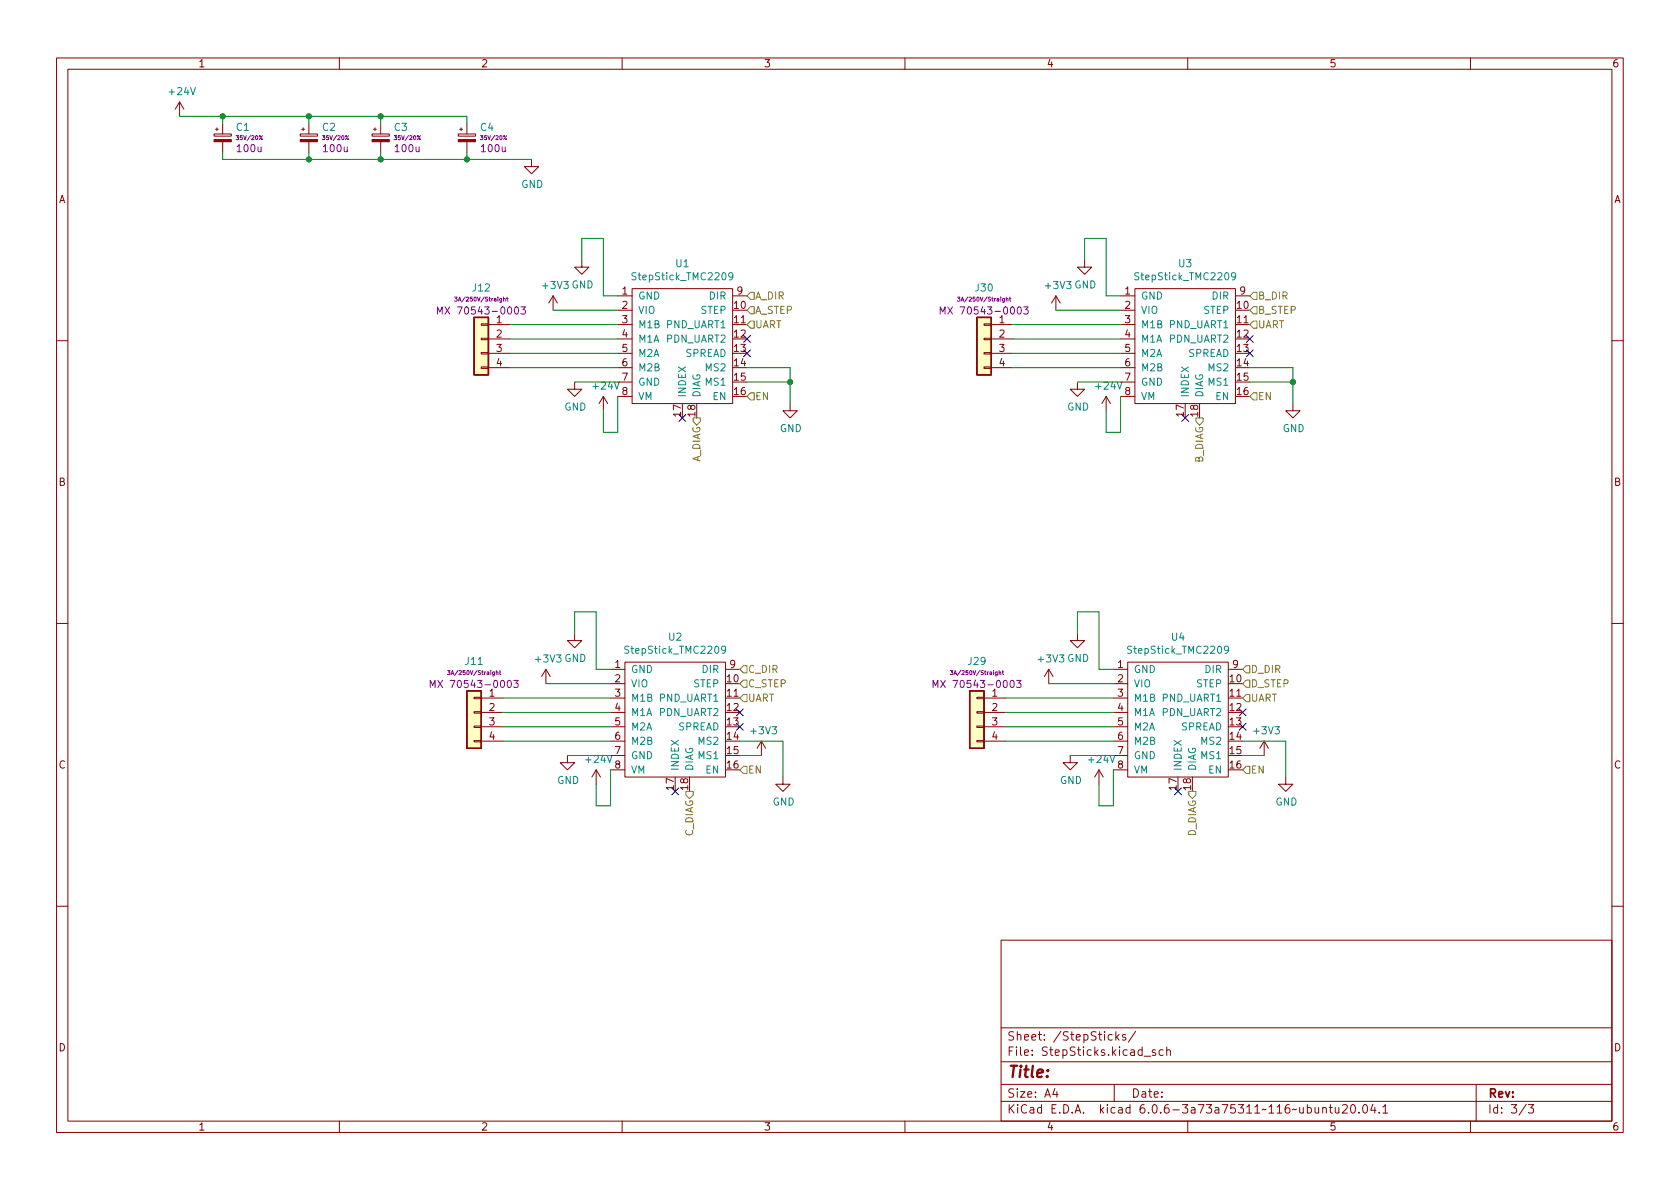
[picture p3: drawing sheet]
<svg xmlns="http://www.w3.org/2000/svg" width="297mm" height="210mm" viewBox="0 0 297 210" stroke-linecap="round" stroke-linejoin="round" font-family="sans-serif">
<g fill="none" stroke="#840000" stroke-width=".18">
<path d="M10 10.2h277v190.1h-277zM12 12.2h273v186.1h-273zM31.7 18l-.7 1.3M31.7 18v2.6M31.7 18l.8 1.3M60 10.2v2M110 10.2v2M160 10.2v2M210 10.2v2M260 10.2v2M37.8 23.7h3.1v.4h-3.1zM38.1 22.9h.5"/>
<path d="M38.4 22.6v.5M39.4 21.8v1.9M39.4 25.1v1.8M53.1 23.7h3v.4h-3zM53.3 22.9h.5M53.6 22.6v.5M54.6 21.8v1.9M54.6 25.1v1.8M65.8 23.7h3v.4h-3zM66 22.9h.5M66.3 22.6v.5M67.3 21.8v1.9"/>
<path d="M67.3 25.1v1.8M81 23.7h3.1v.4h-3.1zM81.3 22.9h.5M81.5 22.6v.5M82.5 21.8v1.9M82.5 25.1v1.8M94 28.2v1.3h1.2l-1.2 1.2-1.3-1.2h1.3M85.1 59.8h1.3v.3h-1.3zM85.1 57.3h1.3v.2h-1.3zM86.4 57.4h3.8M86.4 59.9h3.8M97.8 52.3l-.8 1.3"/>
<path d="M97.8 52.3v2.6M97.8 52.3l.8 1.3M102.9 46v1.2h1.2l-1.2 1.3-1.3-1.3h1.3M109.2 57.4h2.6M109.2 59.9h2.6M109.2 52.3h2.6M109.2 54.9h2.6M111.8 51h17.7v20.4h-17.7zM129.5 57.4h2.6M129.5 52.3h2.6M174 59.8h1.3v.3h-1.3zM174 57.3h1.3v.2h-1.3z"/>
<path d="M175.3 57.4h3.8M175.3 59.9h3.8M186.7 52.3l-.8 1.3M186.7 52.3v2.6M186.7 52.3l.8 1.3M191.8 46v1.2h1.2l-1.2 1.3-1.3-1.3h1.3M198.1 57.4h2.6M198.1 59.9h2.6M198.1 52.3h2.6M198.1 54.9h2.6M200.7 51h17.7v20.4h-17.7zM218.4 57.4h2.6"/>
<path d="M218.4 52.3h2.6M10 60.2h2M85.1 64.9h1.3v.2h-1.3zM85.1 62.4h1.3v.2h-1.3zM86.4 62.5h3.8M86.4 65h3.8M101.6 67.6v1.2h1.3l-1.3 1.3-1.3-1.3h1.3M106.7 70.1l-.8 1.3M106.7 70.1v2.5M106.7 70.1l.7 1.3M109.2 62.5h2.6M109.2 65h2.6"/>
<path d="M109.2 67.6h2.6M109.2 70.1h2.6M139.7 71.4v1.2h1.3l-1.3 1.3-1.3-1.3h1.3M174 64.9h1.3v.2h-1.3zM174 62.4h1.3v.2h-1.3zM175.3 62.5h3.8M175.3 65h3.8M190.5 67.6v1.2h1.3l-1.3 1.3-1.3-1.3h1.3M195.6 70.1l-.8 1.3M195.6 70.1v2.5M195.6 70.1l.7 1.3M198.1 62.5h2.6"/>
<path d="M198.1 65h2.6M198.1 67.6h2.6M198.1 70.1h2.6M228.6 71.4v1.2h1.3l-1.3 1.3-1.3-1.3h1.3M285 60.2h2M10 110.2h2M96.5 118.4l-.7 1.2M96.5 118.4v2.5M96.5 118.4l.8 1.2M101.6 112v1.3h1.3l-1.3 1.2-1.3-1.2h1.3M107.9 118.4h2.6M110.5 117.1h17.8v20.3h-17.8z"/>
<path d="M128.3 118.4h2.5M185.4 118.4l-.7 1.2M185.4 118.4v2.5M185.4 118.4l.8 1.2M190.5 112v1.3h1.3l-1.3 1.2-1.3-1.2h1.3M196.8 118.4h2.6M199.4 117.1h17.8v20.3h-17.8zM217.2 118.4h2.5M285 110.2h2M83.8 130.9h1.3v.3h-1.3zM83.8 128.4h1.3v.2h-1.3zM83.8 125.9h1.3v.2h-1.3z"/>
<path d="M83.8 123.3h1.3v.3h-1.3zM85.1 123.4h3.8M85.1 126h3.8M85.1 128.5h3.8M85.1 131.1h3.8M100.3 133.6v1.3h1.3l-1.3 1.2-1.2-1.2h1.2M105.4 136.1l-.8 1.3M105.4 136.1v2.6M105.4 136.1l.8 1.3M107.9 123.4h2.6M107.9 120.9h2.6M107.9 126h2.6"/>
<path d="M107.9 128.5h2.6M107.9 131.1h2.6M107.9 133.6h2.6M107.9 136.1h2.6M128.3 123.4h2.5M134.6 131.1l-.7 1.2M134.6 131.1v2.5M134.6 131.1l.8 1.2M138.4 137.4v1.3h1.3l-1.3 1.2-1.2-1.2h1.2M172.7 130.9h1.3v.3h-1.3zM172.7 128.4h1.3v.2h-1.3zM172.7 125.9h1.3v.2h-1.3z"/>
<path d="M172.7 123.3h1.3v.3h-1.3zM174 123.4h3.8M174 126h3.8M174 128.5h3.8M174 131.1h3.8M189.2 133.6v1.3h1.3l-1.3 1.2-1.2-1.2h1.2M194.3 136.1l-.8 1.3M194.3 136.1v2.6M194.3 136.1l.8 1.3M196.8 123.4h2.6M196.8 120.9h2.6M196.8 126h2.6"/>
<path d="M196.8 128.5h2.6M196.8 131.1h2.6M196.8 133.6h2.6M196.8 136.1h2.6M217.2 123.4h2.5M223.5 131.1l-.7 1.2M223.5 131.1v2.5M223.5 131.1l.8 1.2M227.3 137.4v1.3h1.3l-1.3 1.2-1.2-1.2h1.2M10 160.2h2M177 166.3h108v32h-108zM285 160.2h2"/>
<path d="M60 198.3v2M110 198.3v2M160 198.3v2M177 194.8h108M177 191.8h108M177 187.8h108M177 181.8h108M186.5 192.5l-.4 1h1M186.9 193v1M196.6 183l-.4-.1-.3 .3v.4l.2 .3h.5M197 191.8v3M197.3 182.4v1.5"/>
<path d="M197.4 183.4l.5 .5M197.9 182.9l-.6 .6M199 183l-.4-.1-.2 .2 .1 .3 .5 .1v.4h-.6M200.8 182.4l-1.3 1.9M202.3 186.8h1.1M204.3 185.7l-.4-.1-.2 .2 .1 .3 .5 .1v.4h-.6M205.6 185.7l-.4-.1-.3 .3v.4l.2 .3h.5M206.3 185.8l.2-.2 .4 .1v.9M206.3 185.1v1.5M210 198.3v2M233.9 196l.2-.2 .3 .1 .1 .9M233.9 195.8v1"/>
<path d="M235 195.8h.6M235.2 195.3v1.3l.4 .2M236.1 195.8v1h.4l.2-.1M236.7 195.8v1M237.4 195.5l.5-.2 .2 .2 .1 .3-.9 1h.9M239 195.4l.1-.1a.81 .81 0 0 1 .6 .7 .81 .81 0 0 1-.3 .8h-.1a.81 .81 0 0 1-.6-.6 .81 .81 0 0 1 .3-.8zM240.3 196.7v.1M241.1 195.5l.2-.2a.81 .81 0 0 1 .6 .7 .81 .81 0 0 1-.3 .8h-.2a.81 .81 0 0 1-.3-1.3zM242.7 195.3l-.3 1h.9M243.1 195.8v1M243.9 196.7v.1M244.5 195.8l.4-.5v1.5"/>
<path d="M244.5 196.8h.9M260 198.3v2M261 191.8v6.5M269.9 195.3l-1.3 1.9M270.2 195.3h1l-.6 .6 .5 .1v.7l-.2 .1h-.5l-.2-.1"/>
</g>
<path d="M129.6 48.8l-.3 .2-.3-.1-.2-.1 .2-.5 .3-.1 .2 .1a.84 .84 0 0 1-.3 1.2h-.2M218.5 48.8l-.3 .2-.3-.1-.2-.1 .2-.5 .3-.1 .2 .1a.84 .84 0 0 1-.3 1.2h-.2M128.3 114.8l-.2 .2h-.4l-.1-.2 .1-.5h.4l.1 .1a.84 .84 0 0 1-.3 1.1h-.2M217.2 114.8l-.2 .2h-.4l-.1-.2 .1-.5h.4l.1 .1a.84 .84 0 0 1-.3 1.1h-.2" fill="none" stroke="#008484" stroke-width=".18"/>
<g fill="#840000" stroke="#840000" stroke-width=".18">
<path d="M53.1 24.7h3v.4h-3z"/>
<path d="M37.8 24.7h3.1v.4h-3.1z"/>
<path d="M81 24.7h3.1v.4h-3.1z"/>
<path d="M65.8 24.7h3v.4h-3z"/>
</g>
<g fill="none" stroke="#840084" stroke-width=".18">
<path d="M41.8 24h.4l-.2 .3h.2v.3h-.4M57 24h.4l-.2 .3h.2v.3h-.4M69.7 24h.4l-.2 .3h.2v.3h-.4M84.9 24h.5l-.3 .3h.2v.3h-.4M77.3 55.5v-1.2l.5 .9 .4-.9v1.2M80.4 52.5h.4l-.2 .3 .2 .1v.3h-.4M89 52.8h.3v.5M89 52.5v.8M89.6 52.8h.2M89.7 52.5v.7l.1 .1M92.1 54.3h.8l-.4 .5 .3 .1v.5l-.2 .1-.5-.1M166.2 55.5v-1.2l.5 .9 .4-.9v1.2"/>
<path d="M169.3 52.5h.4l-.2 .3 .2 .1v.3h-.4M177.9 52.8h.3v.5M177.9 52.5v.8M178.5 52.8h.2M178.6 52.5v.7l.1 .1M181 54.3h.8l-.4 .5 .3 .1v.5l-.2 .1-.5-.1M79.1 118.6h.5l-.3 .3h.2v.3h-.4M87.7 118.9h.3l.1 .4M87.7 118.6v.7M88.3 118.8h.3M88.4 118.6v.6l.2 .1M168 118.6h.5l-.3 .3h.2v.3h-.4"/>
<path d="M176.6 118.9h.3l.1 .4M176.6 118.6v.7M177.2 118.8h.3M177.3 118.6v.6l.2 .1M76.1 121.6v-1.3l.4 .9 .4-.9v1.3M90.8 120.3h.8l-.4 .5 .4 .1v.6l-.2 .1-.6-.1M165 121.6v-1.3l.4 .9 .4-.9v1.3M179.7 120.3h.8l-.4 .5 .4 .1v.6l-.2 .1-.6-.1"/>
</g>
<g fill="#ffffc2" stroke="#ffffc2" stroke-width=".18">
<path d="M82.5 122.2h2.6v10.1h-2.6z"/>
<path d="M83.8 56.1h2.6v10.2h-2.6z"/>
<path d="M171.4 122.2h2.6v10.1h-2.6z"/>
<path d="M172.7 56.1h2.6v10.2h-2.6z"/>
</g>
<path d="M83.8 56.1h2.6v10.2h-2.6zM172.7 56.1h2.6v10.2h-2.6zM82.5 122.2h2.6v10.1h-2.6zM171.4 122.2h2.6v10.1h-2.6z" fill="none" stroke="#840000" stroke-width=".25"/>
<g fill="none" stroke="#848400" stroke-width=".18">
<path d="M132.7 56.8h.6v1.2h-.6l-.6-.6zM132.7 51.7h.6v1.3h-.6l-.6-.7zM132.7 54.2h.6v1.3h-.6l-.6-.6zM221.6 54.2h.6v1.3h-.6l-.6-.6zM221.6 51.7h.6v1.3h-.6l-.6-.7zM221.6 56.8h.6v1.2h-.6l-.6-.6zM122.6 73.9h1.2v.6l-.6 .7-.6-.7zM132.7 69.5h.6v1.2h-.6l-.6-.6zM211.5 73.9h1.2v.6l-.6 .7-.6-.7zM221.6 69.5h.6v1.2h-.6l-.6-.6zM131.4 117.7h.7v1.3h-.7l-.6-.6zM220.3 117.7h.7v1.3h-.7l-.6-.6z"/>
<path d="M121.3 139.9h1.3v.7l-.7 .6-.6-.6zM131.4 135.5h.7v1.3h-.7l-.6-.7zM131.4 122.8h.7v1.3h-.7l-.6-.7zM131.4 120.3h.7v1.2h-.7l-.6-.6zM210.2 139.9h1.3v.7l-.7 .6-.6-.6zM220.3 120.3h.7v1.2h-.7l-.6-.6zM220.3 135.5h.7v1.3h-.7l-.6-.7zM220.3 122.8h.7v1.3h-.7l-.6-.7z"/>
</g>
<g fill="none" stroke="#008400" stroke-width=".18">
<path d="M31.7 20.6h50.8v1.2M39.4 26.9v1.3h54.6M39.4 20.6v1.2M54.6 20.6v1.2M54.6 26.9v1.3M67.3 20.6v1.2M67.3 26.9v1.3M82.5 26.9v1.3M90.2 57.4h19M90.2 59.9h19M97.8 54.9h11.4M102.9 46v-3.8h3.8v10.1h2.5"/>
<path d="M179.1 57.4h19M179.1 59.9h19M186.7 54.9h11.4M191.8 46v-3.8h3.8v10.1h2.5M90.2 65h19M90.2 62.5h19M101.6 67.6h7.6M109.2 70.1v6.3h-2.5v-3.8M132.1 65h7.6v6.4M132.1 67.6h7.6M179.1 65h19M179.1 62.5h19"/>
<path d="M190.5 67.6h7.6M198.1 70.1v6.3h-2.5v-3.8M221 65h7.6v6.4M221 67.6h7.6M101.6 112v-3.8h3.8v10.2h2.5M190.5 112v-3.8h3.8v10.2h2.5M88.9 131.1h19M88.9 126h19M88.9 128.5h19M88.9 123.4h19M96.5 120.9h11.4M100.3 133.6h7.6"/>
<path d="M107.9 136.1v6.4h-2.5v-3.8M130.8 131.1h7.6v6.3M130.8 133.6h3.8M177.8 131.1h19M177.8 126h19M177.8 128.5h19M177.8 123.4h19M185.4 120.9h11.4M189.2 133.6h7.6M196.8 136.1v6.4h-2.5v-3.8M219.7 131.1h7.6v6.3M219.7 133.6h3.8"/>
</g>
<g fill="none" stroke="#000084" stroke-width=".18">
<path d="M131.5 59.3l1.2 1.2M132.7 59.3l-1.2 1.2M220.4 59.3l1.2 1.2M221.6 59.3l-1.2 1.2M120 73.3l1.3 1.2M121.3 73.3l-1.3 1.2M131.5 61.9l1.2 1.2M132.7 61.9l-1.2 1.2M208.9 73.3l1.3 1.2M210.2 73.3l-1.3 1.2M220.4 61.9l1.2 1.2M221.6 61.9l-1.2 1.2"/>
<path d="M118.8 139.3l1.2 1.3M120 139.3l-1.2 1.3M130.2 127.9l1.2 1.2M130.2 125.4l1.2 1.2M131.4 127.9l-1.2 1.2M131.4 125.4l-1.2 1.2M207.7 139.3l1.2 1.3M208.9 139.3l-1.2 1.3M219.1 127.9l1.2 1.2M219.1 125.4l1.2 1.2M220.3 127.9l-1.2 1.2M220.3 125.4l-1.2 1.2"/>
</g>
<g fill="#008400" stroke="#008400" stroke-width=".18">
<circle cx="67.3" cy="28.2" r=".46"/>
<circle cx="54.6" cy="20.6" r=".46"/>
<circle cx="54.6" cy="28.2" r=".46"/>
<circle cx="82.5" cy="28.2" r=".46"/>
<circle cx="67.3" cy="20.6" r=".46"/>
<circle cx="39.4" cy="20.6" r=".46"/>
<circle cx="228.6" cy="67.6" r=".46"/>
<circle cx="139.7" cy="67.6" r=".46"/>
</g>
<text font-size="2.8" fill="#840000" x="178" y="190.6">Title:</text>
<g font-size="2.1" fill="#840000">
<text x="178" y="184">Sheet: /StepSticks/</text>
<text x="178" y="186.7">File: StepSticks.kicad_sch</text>
<text x="178" y="196.9">KiCad E.D.A. kicad 6.0.6-3a73a75311~116~ubuntu20.04.1</text>
<text x="178" y="194.1">Size: A4</text>
<text x="200" y="194.1">Date:</text>
<text x="263" y="194.1">Rev:</text>
<text x="263" y="196.9">Id: 3/3</text>
</g>
<g font-size="1.8" fill="#840000">
<text x="35" y="11.9">1</text>
<text x="85" y="11.9">2</text>
<text x="135" y="11.9">3</text>
<text x="185" y="11.9">4</text>
<text x="235" y="11.9">5</text>
<text x="285" y="11.9">6</text>
<text x="10.3" y="35.9">A</text>
<text x="285.3" y="35.9">A</text>
<text x="110" y="52.1">1</text>
<text x="130.3" y="52.1">9</text>
<text x="198.9" y="52.1">1</text>
<text x="219.2" y="52.1">9</text>
<text x="87.8" y="57.1">1</text>
<text x="87.8" y="59.7">2</text>
<text x="110" y="54.6">2</text>
<text x="110" y="57.1">3</text>
<text x="110" y="59.7">4</text>
<text x="129.8" y="54.6">10</text>
<text x="129.8" y="57.1">11</text>
<text x="129.8" y="59.7">12</text>
<text x="176.7" y="57.1">1</text>
<text x="176.7" y="59.7">2</text>
<text x="198.9" y="54.6">2</text>
<text x="198.9" y="57.1">3</text>
<text x="198.9" y="59.7">4</text>
<text x="218.7" y="54.6">10</text>
<text x="218.7" y="57.1">11</text>
<text x="218.7" y="59.7">12</text>
<text x="87.8" y="62.2">3</text>
<text x="87.8" y="64.8">4</text>
<text x="110" y="62.2">5</text>
<text x="110" y="64.8">6</text>
<text x="129.8" y="62.2">13</text>
<text x="129.8" y="64.8">14</text>
<text x="176.7" y="62.2">3</text>
<text x="176.7" y="64.8">4</text>
<text x="198.9" y="62.2">5</text>
<text x="198.9" y="64.8">6</text>
<text x="218.7" y="62.2">13</text>
<text x="218.7" y="64.8">14</text>
<text x="110" y="67.3">7</text>
<text x="110" y="69.8">8</text>
<text x="129.8" y="67.3">15</text>
<text x="129.8" y="69.8">16</text>
<text x="198.9" y="67.3">7</text>
<text x="198.9" y="69.8">8</text>
<text x="218.7" y="67.3">15</text>
<text x="218.7" y="69.8">16</text>
<text x="120.4" y="73.6" transform="rotate(-90 120.4 73.6)">17</text>
<text x="122.9" y="73.6" transform="rotate(-90 122.9 73.6)">18</text>
<text x="209.3" y="73.6" transform="rotate(-90 209.3 73.6)">17</text>
<text x="211.8" y="73.6" transform="rotate(-90 211.8 73.6)">18</text>
<text x="10.3" y="85.9">B</text>
<text x="285.3" y="85.9">B</text>
<text x="108.7" y="118.1">1</text>
<text x="129" y="118.1">9</text>
<text x="197.6" y="118.1">1</text>
<text x="217.9" y="118.1">9</text>
<text x="86.5" y="123.2">1</text>
<text x="86.5" y="125.7">2</text>
<text x="108.7" y="120.6">2</text>
<text x="108.7" y="123.2">3</text>
<text x="108.7" y="125.7">4</text>
<text x="128.6" y="120.6">10</text>
<text x="128.6" y="123.2">11</text>
<text x="128.6" y="125.7">12</text>
<text x="175.4" y="123.2">1</text>
<text x="175.4" y="125.7">2</text>
<text x="197.6" y="120.6">2</text>
<text x="197.6" y="123.2">3</text>
<text x="197.6" y="125.7">4</text>
<text x="217.5" y="120.6">10</text>
<text x="217.5" y="123.2">11</text>
<text x="217.5" y="125.7">12</text>
<text x="86.5" y="128.3">3</text>
<text x="86.5" y="130.8">4</text>
<text x="108.7" y="128.3">5</text>
<text x="108.7" y="130.8">6</text>
<text x="128.6" y="128.3">13</text>
<text x="128.6" y="130.8">14</text>
<text x="175.4" y="128.3">3</text>
<text x="175.4" y="130.8">4</text>
<text x="197.6" y="128.3">5</text>
<text x="197.6" y="130.8">6</text>
<text x="217.5" y="128.3">13</text>
<text x="217.5" y="130.8">14</text>
<text x="10.3" y="135.9">C</text>
<text x="108.7" y="133.3">7</text>
<text x="108.7" y="135.9">8</text>
<text x="128.6" y="133.3">15</text>
<text x="128.6" y="135.9">16</text>
<text x="197.6" y="133.3">7</text>
<text x="197.6" y="135.9">8</text>
<text x="217.5" y="133.3">15</text>
<text x="217.5" y="135.9">16</text>
<text x="285.3" y="135.9">C</text>
<text x="119.1" y="139.7" transform="rotate(-90 119.1 139.7)">17</text>
<text x="121.7" y="139.7" transform="rotate(-90 121.7 139.7)">18</text>
<text x="208" y="139.7" transform="rotate(-90 208 139.7)">17</text>
<text x="210.6" y="139.7" transform="rotate(-90 210.6 139.7)">18</text>
<text x="10.3" y="185.9">D</text>
<text x="285.3" y="185.9">D</text>
<text x="35" y="199.9">1</text>
<text x="85" y="199.9">2</text>
<text x="135" y="199.9">3</text>
<text x="185" y="199.9">4</text>
<text x="235" y="199.9">5</text>
<text x="285" y="199.9">6</text>
</g>
<g font-size="1.8" fill="#008484">
<text x="30" y="16.8">+24V</text>
<text x="41.8" y="23.1">C1</text>
<text x="57" y="23.1">C2</text>
<text x="69.7" y="23.1">C3</text>
<text x="85" y="23.1">C4</text>
<text x="92.1" y="33.2">GND</text>
<text x="119.5" y="47.2">U1</text>
<text x="208.4" y="47.2">U3</text>
<text x="83.6" y="51.5">J12</text>
<text x="96.1" y="51.1">+3V3 GND</text>
<text x="112.2" y="49.5">StepStick_TMC2209</text>
<text x="112.8" y="53">GND</text>
<text x="125.5" y="53">DIR</text>
<text x="172.5" y="51.5">J30</text>
<text x="185" y="51.1">+3V3 GND</text>
<text x="201.1" y="49.5">StepStick_TMC2209</text>
<text x="201.7" y="53">GND</text>
<text x="214.4" y="53">DIR</text>
<text x="112.8" y="55.5">VIO</text>
<text x="112.8" y="58">M1B</text>
<text x="117.9" y="58">PND_UART1</text>
<text x="123.9" y="55.5">STEP</text>
<text x="201.7" y="55.5">VIO</text>
<text x="201.7" y="58">M1B</text>
<text x="206.8" y="58">PND_UART1</text>
<text x="212.8" y="55.5">STEP</text>
<text x="112.8" y="60.6">M1A</text>
<text x="112.8" y="63.1">M2A</text>
<text x="112.8" y="65.7">M2B</text>
<text x="117.9" y="60.6">PDN_UART2</text>
<text x="121.2" y="63.1">SPREAD</text>
<text x="124.9" y="65.7">MS2</text>
<text x="201.7" y="60.6">M1A</text>
<text x="201.7" y="63.1">M2A</text>
<text x="201.7" y="65.7">M2B</text>
<text x="206.8" y="60.6">PDN_UART2</text>
<text x="210.1" y="63.1">SPREAD</text>
<text x="213.8" y="65.7">MS2</text>
<text x="105" y="68.9">+24V</text>
<text x="112.8" y="68.2">GND</text>
<text x="112.8" y="70.7">VM</text>
<text x="121.3" y="70.4" transform="rotate(-90 121.3 70.4)">INDEX</text>
<text x="123.8" y="70.4" transform="rotate(-90 123.8 70.4)">DIAG</text>
<text x="124.9" y="68.2">MS1</text>
<text x="126.1" y="70.7">EN</text>
<text x="193.9" y="68.9">+24V</text>
<text x="201.7" y="68.2">GND</text>
<text x="201.7" y="70.7">VM</text>
<text x="210.2" y="70.4" transform="rotate(-90 210.2 70.4)">INDEX</text>
<text x="212.7" y="70.4" transform="rotate(-90 212.7 70.4)">DIAG</text>
<text x="213.8" y="68.2">MS1</text>
<text x="215" y="70.7">EN</text>
<text x="99.8" y="72.6">GND</text>
<text x="137.9" y="76.4">GND</text>
<text x="188.7" y="72.6">GND</text>
<text x="226.8" y="76.4">GND</text>
<text x="118.2" y="113.3">U2</text>
<text x="207.1" y="113.3">U4</text>
<text x="82.3" y="117.6">J11</text>
<text x="94.8" y="117.1">+3V3 GND</text>
<text x="111" y="115.6">StepStick_TMC2209</text>
<text x="111.5" y="119">GND</text>
<text x="124.2" y="119">DIR</text>
<text x="171.2" y="117.6">J29</text>
<text x="183.7" y="117.1">+3V3 GND</text>
<text x="199.9" y="115.6">StepStick_TMC2209</text>
<text x="200.4" y="119">GND</text>
<text x="213.1" y="119">DIR</text>
<text x="111.5" y="121.5">VIO</text>
<text x="111.5" y="124.1">M1B</text>
<text x="116.6" y="124.1">PND_UART1</text>
<text x="122.6" y="121.5">STEP</text>
<text x="200.4" y="121.5">VIO</text>
<text x="200.4" y="124.1">M1B</text>
<text x="205.5" y="124.1">PND_UART1</text>
<text x="211.5" y="121.5">STEP</text>
<text x="111.5" y="126.6">M1A</text>
<text x="111.5" y="129.2">M2A</text>
<text x="111.5" y="131.7">M2B</text>
<text x="116.6" y="126.6">PDN_UART2</text>
<text x="119.9" y="129.2">SPREAD</text>
<text x="123.6" y="131.7">MS2</text>
<text x="132.9" y="129.8">+3V3</text>
<text x="200.4" y="126.6">M1A</text>
<text x="200.4" y="129.2">M2A</text>
<text x="200.4" y="131.7">M2B</text>
<text x="205.5" y="126.6">PDN_UART2</text>
<text x="208.8" y="129.2">SPREAD</text>
<text x="212.5" y="131.7">MS2</text>
<text x="221.8" y="129.8">+3V3</text>
<text x="103.7" y="134.9">+24V</text>
<text x="111.5" y="134.2">GND</text>
<text x="111.5" y="136.8">VM</text>
<text x="120" y="136.4" transform="rotate(-90 120 136.4)">INDEX</text>
<text x="122.6" y="136.4" transform="rotate(-90 122.6 136.4)">DIAG</text>
<text x="123.6" y="134.2">MS1</text>
<text x="124.8" y="136.8">EN</text>
<text x="192.6" y="134.9">+24V</text>
<text x="200.4" y="134.2">GND</text>
<text x="200.4" y="136.8">VM</text>
<text x="208.9" y="136.4" transform="rotate(-90 208.9 136.4)">INDEX</text>
<text x="211.5" y="136.4" transform="rotate(-90 211.5 136.4)">DIAG</text>
<text x="212.5" y="134.2">MS1</text>
<text x="213.7" y="136.8">EN</text>
<text x="98.5" y="138.6">GND</text>
<text x="136.6" y="142.4">GND</text>
<text x="187.4" y="138.6">GND</text>
<text x="225.5" y="142.4">GND</text>
</g>
<g font-size="1.8" fill="#840084">
<text x="42.1" y="26.9">100u</text>
<text x="57.3" y="26.9">100u</text>
<text x="70" y="26.9">100u</text>
<text x="85.2" y="26.9">100u</text>
<text x="78.8" y="55.6">MX 70543-0003</text>
<text x="167.7" y="55.6">MX 70543-0003</text>
<text x="77.5" y="121.6">MX 70543-0003</text>
<text x="166.4" y="121.6">MX 70543-0003</text>
</g>
<g font-size="1.8" fill="#848400">
<text x="133.5" y="53">A_DIR</text>
<text x="222.4" y="53">B_DIR</text>
<text x="133.5" y="58">UART</text>
<text x="133.5" y="55.5">A_STEP</text>
<text x="222.4" y="55.5">B_STEP</text>
<text x="222.4" y="58">UART</text>
<text x="133.5" y="70.7">EN</text>
<text x="222.4" y="70.7">EN</text>
<text x="123.8" y="82" transform="rotate(-90 123.8 82)">A_DIAG</text>
<text x="212.7" y="82" transform="rotate(-90 212.7 82)">B_DIAG</text>
<text x="132.2" y="119">C_DIR</text>
<text x="221.1" y="119">D_DIR</text>
<text x="132.2" y="124.1">UART</text>
<text x="132.2" y="121.5">C_STEP</text>
<text x="221.1" y="121.5">D_STEP</text>
<text x="221.1" y="124.1">UART</text>
<text x="132.2" y="136.8">EN</text>
<text x="221.1" y="136.8">EN</text>
<text x="122.6" y="148" transform="rotate(-90 122.6 148)">C_DIAG</text>
<text x="211.5" y="148" transform="rotate(-90 211.5 148)">D_DIAG</text>
</g>
<g font-size="1" fill="#840084">
<text x="42.1" y="24.7">35V/20%</text>
<text x="57.3" y="24.7">35V/20%</text>
<text x="70" y="24.7">35V/20%</text>
<text x="85.3" y="24.7">35V/20%</text>
<text x="81.2" y="53.3">3A/250V/Straight</text>
<text x="170.1" y="53.3">3A/250V/Straight</text>
<text x="79.9" y="119.3">3A/250V/Straight</text>
<text x="168.8" y="119.3">3A/250V/Straight</text>
</g>
</svg>
